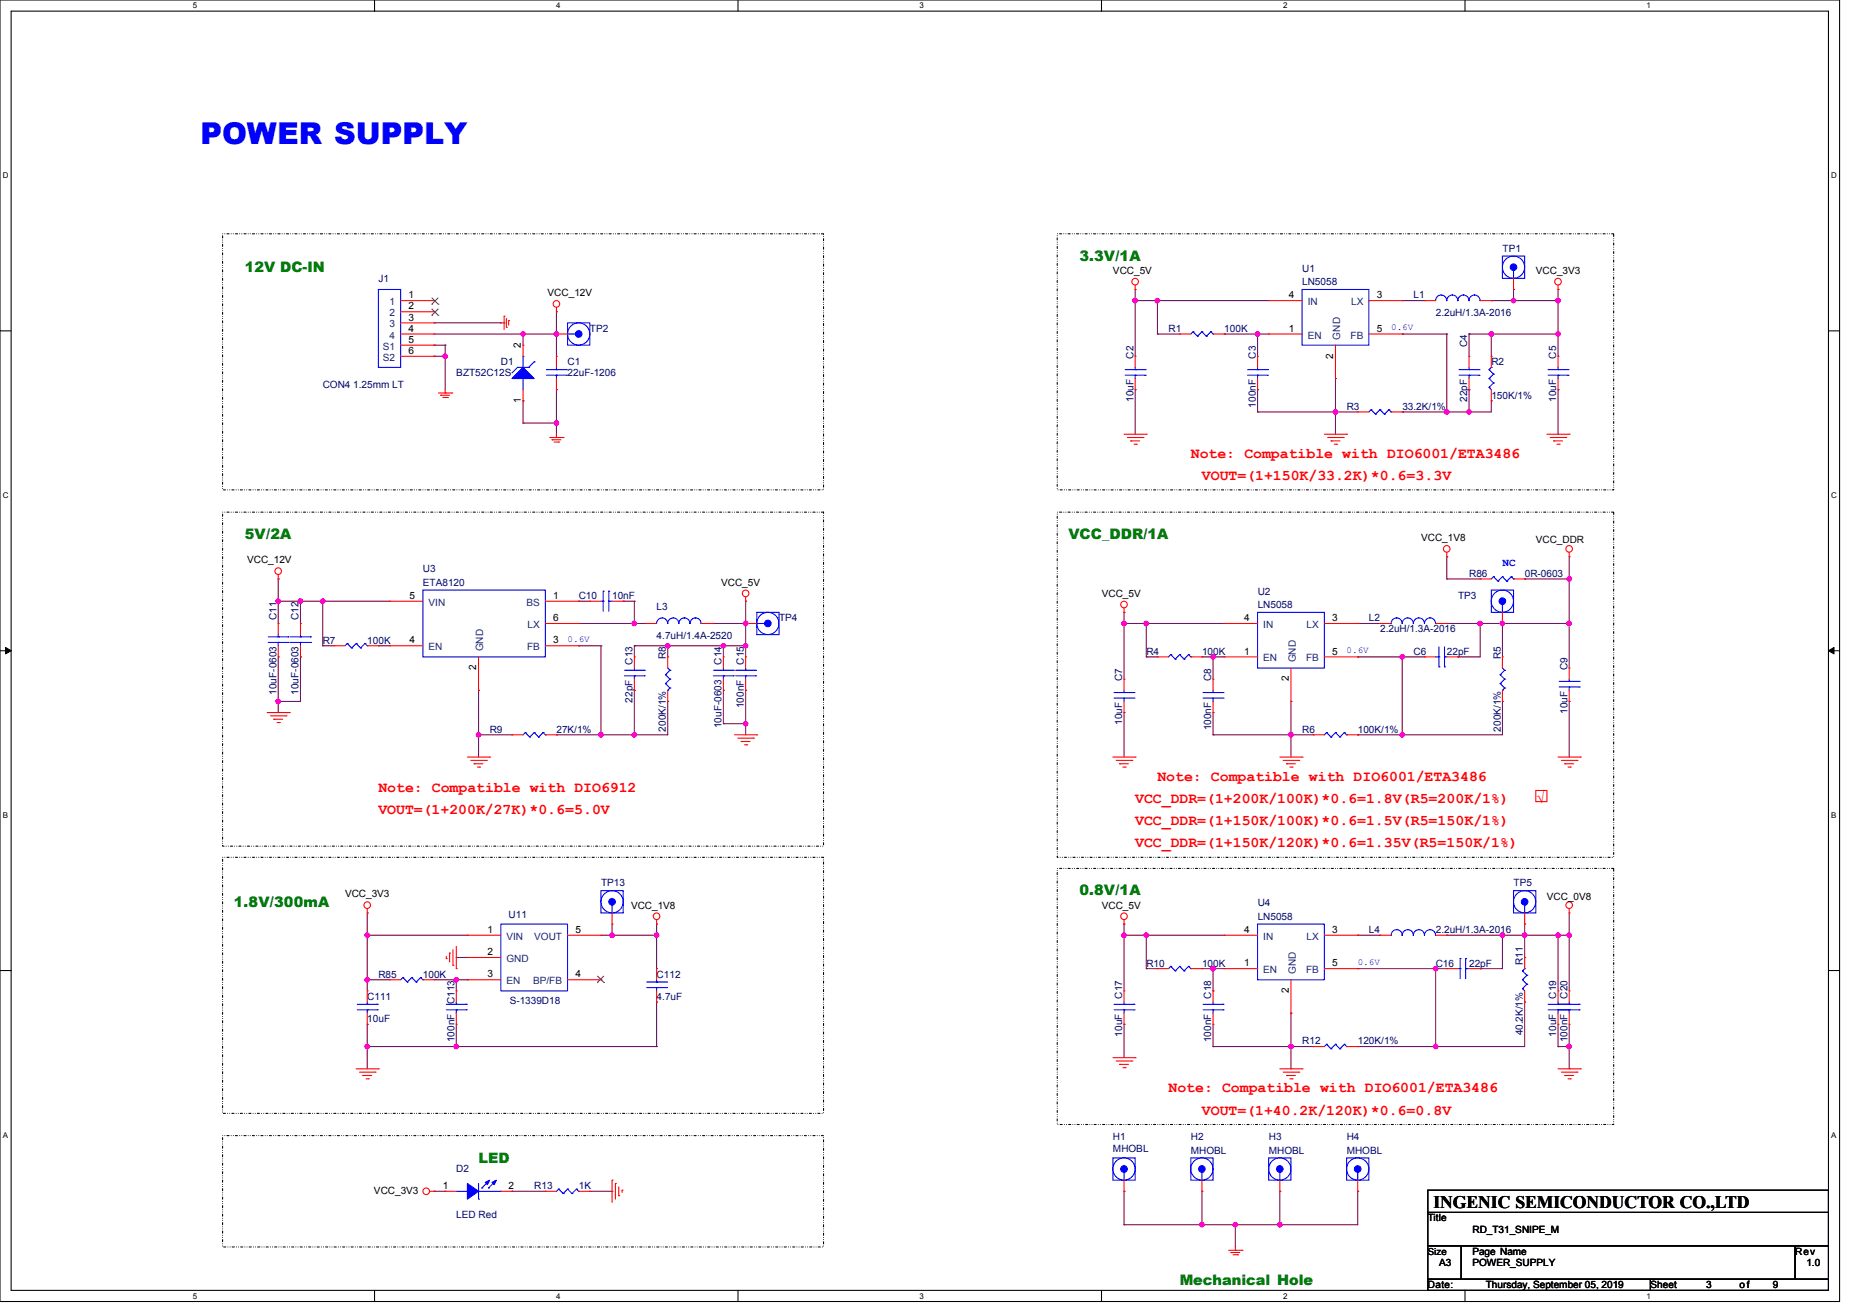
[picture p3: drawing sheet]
<svg xmlns="http://www.w3.org/2000/svg" width="297mm" height="210mm" viewBox="0 0 297 210" stroke-linecap="round" stroke-linejoin="round" font-family="sans-serif">
<path d="M0 0h293.9v207.8h-293.9zM1.8 1.8h290.3v204.3h-290.3z" fill="none" stroke="#000" stroke-width=".17"/>
<g fill="#fff">
<path d="M30.8 .2h.7v1.4h-.7z"/>
<path d="M30.8 206.2h.7v1.5h-.7z"/>
</g>
<path d="M59.8 0v1.8M59.8 206.1v1.7" fill="none" stroke="#000" stroke-width=".17"/>
<g fill="#fff">
<path d="M88.9 .2h.7v1.4h-.7z"/>
<path d="M88.9 206.2h.7v1.5h-.7z"/>
</g>
<path d="M117.9 0v1.8M117.9 206.1v1.7" fill="none" stroke="#000" stroke-width=".17"/>
<g fill="#fff">
<path d="M146.9 .2h.7v1.4h-.7z"/>
<path d="M146.9 206.2h.7v1.5h-.7z"/>
</g>
<path d="M176 0v1.8M176 206.1v1.7" fill="none" stroke="#000" stroke-width=".17"/>
<g fill="#fff">
<path d="M205 .2h.7v1.4h-.7z"/>
<path d="M205 206.2h.7v1.5h-.7z"/>
</g>
<path d="M234.1 0v1.8M234.1 206.1v1.7" fill="none" stroke="#000" stroke-width=".17"/>
<g fill="#fff">
<path d="M263.1 .2h.7v1.4h-.7z"/>
<path d="M263.1 206.2h.7v1.5h-.7z"/>
<path d="M.4 27.3h1v1.4h-1z"/>
<path d="M292.6 27.3h.9v1.4h-.9z"/>
<path d="M.4 78.4h1v1.4h-1z"/>
<path d="M292.6 78.4h.9v1.4h-.9z"/>
</g>
<path d="M0 52.8h1.8M292.1 52.8h1.8" fill="none" stroke="#000" stroke-width=".17"/>
<g fill="#fff">
<path d="M.4 129.4h.9v1.5h-.9z"/>
<path d="M292.6 129.4h.8v1.5h-.8z"/>
</g>
<path d="M0 103.9h1.8M292.1 103.9h1.8" fill="none" stroke="#000" stroke-width=".17"/>
<path d="M.9 103.4l.9 .5-.9 .5zM292.1 103.9l.9-.5v1z" fill="#000" stroke="#000" stroke-width=".16"/>
<g fill="#fff">
<path d="M.4 180.5h.9v1.4h-.9z"/>
<path d="M292.6 180.5h.8v1.4h-.8z"/>
</g>
<path d="M0 155h1.8M292.1 155h1.8M228.1 190.1h64v3.5h-64zM228.1 193.6h64v5.4h-64zM228.1 199h5.3v5.3h-5.3zM233.4 199h53.4v5.3h-53.4zM286.8 199h5.3v5.3h-5.3zM228.1 204.3h35.6v1.8h-35.6zM263.7 204.3h28.4v1.8h-28.4z" fill="none" stroke="#000" stroke-width=".17"/>
<path d="M35.6 37.3h96v40.9h-96zM168.9 37.3h88.9v40.9h-88.9zM35.6 81.8h96v53.3h-96zM168.9 81.8h88.9v55.1h-88.9zM35.6 136.9h96v40.9h-96zM168.9 138.7h88.9v40.9h-88.9zM35.6 181.4h96v17.7h-96z" fill="none" stroke="#000" stroke-width=".17" stroke-dasharray=".3 .3 0 .3 0 .3"/>
<g fill="none" stroke="#f00" stroke-width=".17">
<path d="M64 51.6h5.3M64 53.3h5.3M64 49.8h5.3M64 55.1h5.3M64 56.9h5.3M64 48h5.3M69.3 49.8h.1M69.3 51.6h.1M69.3 53.3h.1M69.3 55.1h.1M69.3 56.9h.1M69.3 48h.1"/>
<path d="M80 51.6h.5M80.5 51.6h.1M80.5 50.5h.1M80.5 50.5v2.1M80.9 52.3h.1M80.9 50.9v1.4M81.3 51.2h.1M81.3 51.2v.7M83.6 55.1h.1M83.6 55.1v1.8M88.9 49.8h.1M88.9 56.9h.1"/>
<path d="M88.9 53.3h.1M88.9 49.1v.7M88.9 56.9v1.8M88.9 53.3h1.8M181.4 46.2h.1M181.4 56.9h.1M181.4 45.5v.7M181.4 56.9v1.8M188.5 53.3h.1M188.5 53.3h1.7M193.8 53.3h1.8M195.6 53.3h.1"/>
<path d="M200.9 56.9h.1M200.9 56.9v1.8M202.7 53.3h.1M202.7 48h.1M202.7 53.3h5.3M202.7 48h5.3M213.4 55.1v5.4M218.7 53.3h5.3M218.7 48h5.3M224 48h.1M224 53.3h.1M227.6 48h.1"/>
<path d="M227.6 48h1.8M234.7 56.9h.1M234.7 56.9v1.8M236.5 48h1.8M238.3 56.9h.1M238.3 48h.1M238.3 56.9v1.8M241.8 46.2h.1M241.8 44.4v1.8M248.9 46.2h.1M248.9 56.9h.1M248.9 45.5v.7"/>
<path d="M248.9 56.9v1.8M70.1 62.8h2.1M70.4 63.1h.1M70.4 63.1h1.4M70.8 63.5h.7M71.1 62.8h.1M71.1 62.2v.6M71.5 63.5h.1M72.2 62.8h.1M83.6 64h.1M83.6 62.2v1.8M87.8 69.9h2.2"/>
<path d="M88.2 70.2h.1M88.2 70.2h1.4M88.5 70.6h.8M88.9 69.9h.1M88.9 62.2h.1M88.9 60.5v1.7M88.9 69.3v.6M89.3 70.6h.1M90 69.9h.1M179.6 69.3h3.5M180.1 69.9h2.5M180.6 70.4h.1"/>
<path d="M180.6 70.4h1.5M181.2 70.9h.3M181.4 62.2h.1M181.4 60.5v1.7M181.5 70.9h.1M182.6 69.9h.1M183.1 69.3h.1M200.9 62.2h.1M200.9 60.5v1.7M211.6 69.3h3.5M212.1 69.9h2.5M212.7 70.4h.1"/>
<path d="M212.7 70.4h1.4M213.2 70.9h.3M213.4 60.5h.1M213.5 70.9h.1M214.6 69.9h.1M215.1 69.3h.1M216.9 65.8h.1M216.9 65.8h1.8M222.2 65.8h1.8M224 65.8h.1M234.7 62.2h.1M234.7 60.5v1.7"/>
<path d="M238.3 64h.1M238.3 62.2v1.8M247.1 69.3h3.6M247.7 69.9h2.5M248.2 70.4h.1M248.2 70.4h1.4M248.7 70.9h.4M248.9 62.2h.1M248.9 60.5v1.7M249.1 70.9h.1M250.2 69.9h.1M250.7 69.3h.1"/>
<path d="M44.4 92.5h.1M44.4 99.6h.1M44.4 91.7v.8M44.4 99.6v1.7M48 99.6h.1M48 99.6v1.7M62.2 96h.1M62.2 96h5.4M87.1 99.6h5.4M87.1 96h5.4M92.5 96h.1M92.5 99.6h.1"/>
<path d="M94.2 96h.1M94.2 96h1.8M97.8 96h1.8M99.6 96h.1M103.1 99.6h.1M103.1 99.6h1.8M112 99.6h1.8M113.8 99.6h.1M119.1 96h.1M119.1 99.6h.1M119.1 95.3v.7M119.1 99.6h1.8"/>
<path d="M179.6 97.8h.1M179.6 97.1v.7M195.6 99.6h.1M195.6 99.6h5.3M211.6 99.6h5.3M216.9 99.6h.1M220.5 99.6h.1M220.5 99.6h1.7M229.4 99.6h1.7M231.1 88.9h.1M231.1 99.6h.1M231.1 88.2v.7"/>
<path d="M236.5 92.5h.1M236.5 92.5h1.8M240 99.6h.1M240 97.8v1.8M241.8 92.5h1.8M243.6 92.5h.1M250.7 88.9h.1M250.7 88.2v.7M42.7 113.8h3.5M43.2 114.3h2.5M43.7 114.9h.1M43.7 114.9h1.5"/>
<path d="M44.3 115.4h.3M44.4 104.9h.1M44.4 103.1v1.8M44.6 115.4h.1M45.7 114.3h.1M46.2 113.8h.1M48 104.9h.1M48 103.1v1.8M53.3 103.1h.1M53.3 103.1h1.8M58.7 103.1h1.8M60.5 103.1h.1"/>
<path d="M62.2 103.1h.1M62.2 103.1h5.4M76.5 110.2h.1M76.5 104.9v5.3M81.8 117.3h.1M81.8 117.3h1.8M87.1 117.3h1.8M87.1 103.1h5.4M88.9 117.3h.1M92.5 103.1h.1M101.3 104.9h.1M101.3 110.2h.1"/>
<path d="M101.3 104.9v1.8M101.3 108.5v1.7M106.7 104.9h.1M106.7 112h.1M106.7 104.9v1.8M106.7 110.2v1.8M115.6 104.9h.1M115.6 110.2h.1M115.6 104.9v1.8M115.6 108.5v1.7M117.3 117.3h3.6M117.9 117.9h2.5"/>
<path d="M118.4 118.4h.1M118.4 118.4h1.4M118.9 118.9h.4M119.1 104.9h.1M119.1 110.2h.1M119.1 104.9v1.8M119.1 108.5v1.7M119.3 118.9h.1M120.4 117.9h.1M120.9 117.3h.1M179.6 108.5h.1M179.6 113.8h.1"/>
<path d="M179.6 108.5v1.7M179.6 112v1.8M184.9 104.9h.1M184.9 104.9h1.8M190.2 104.9h1.8M192 104.9h.1M193.8 108.5h.1M193.8 113.8h.1M193.8 108.5v1.7M193.8 112v1.8M195.6 104.9h.1M195.6 104.9h5.3"/>
<path d="M206.2 112h.1M206.2 106.7v5.3M209.8 117.3h.1M209.8 117.3h1.8M211.6 104.9h5.3M215.1 117.3h1.8M216.9 104.9h.1M216.9 117.3h.1M227.6 104.9h.1M227.6 104.9h1.8M231.1 104.9h1.8M232.9 104.9h.1"/>
<path d="M240 104.9h.1M240 112h.1M240 104.9v1.8M240 110.2v1.8M250.7 106.7h.1M250.7 112h.1M250.7 106.7v1.8M250.7 110.2v1.8M74.7 120.9h3.5M75.2 121.4h2.5M75.7 122h.1M75.7 122h1.5"/>
<path d="M76.3 122.5h.3M76.6 122.5h.1M77.7 121.4h.1M78.2 120.9h.1M177.8 120.9h3.6M178.3 121.4h2.5M178.9 122h.1M178.9 122h1.4M179.4 122.5h.4M179.8 122.5h.1M180.8 121.4h.1M181.4 120.9h.1"/>
<path d="M204.5 120.9h3.5M205 121.4h2.5M205.5 122h.1M205.5 122h1.5M206.1 122.5h.3M206.4 122.5h.1M207.5 121.4h.1M208 120.9h.1M245.4 126.2h1.7v1.8h-1.7zM248.9 120.9h3.6M249.4 121.4h2.5M250 122h.1"/>
<path d="M250 122h1.4M250.5 122.5h.4M250.9 122.5h.1M251.9 121.4h.1M252.5 120.9h.1M58.7 145.8h.1M58.7 158.2h.1M58.7 145.1v.7M58.7 158.2v1.8M62.2 156.5h.1M62.2 156.5h1.8M67.6 156.5h1.7"/>
<path d="M69.3 156.5h.1M71.3 153.1h.1M71.3 152.7v.4M71.8 152.2h.1M71.8 152.2v1.4M72.4 154.2h.1M72.4 151.7v2.5M72.9 154.7h.1M72.9 158.2h.1M72.9 151.1v3.6M72.9 158.2v1.8M74.7 149.4h.1"/>
<path d="M74.7 152.9h.1M74.7 156.5h.1M74.7 149.4h5.3M74.7 152.9h5.3M74.7 156.5h5.3M90.7 149.4h5.3M90.7 156.5h5.3M96 149.4h.1M96 156.5h.1M97.8 147.6h.1M97.8 145.8v1.8M104.9 147.6h.1"/>
<path d="M104.9 154.7h.1M104.9 146.9v.7M104.9 154.7v1.8M104.9 158.2v1.8M179.6 147.6h.1M179.6 158.2h.1M179.6 146.9v.7M179.6 158.2v1.8M184.9 154.7h.1M184.9 154.7h1.8M190.2 154.7h1.8M192 154.7h.1"/>
<path d="M193.8 158.2h.1M193.8 158.2v1.8M195.6 154.7h.1M195.6 149.4h.1M195.6 149.4h5.3M195.6 154.7h5.3M206.2 156.5v5.3M211.6 149.4h5.3M211.6 154.7h5.3M216.9 149.4h.1M216.9 154.7h.1M220.5 149.4h.1"/>
<path d="M220.5 149.4h1.7M229.4 149.4h1.7M231.1 149.4h.1M231.1 154.7h.1M231.1 154.7h1.8M234.7 154.7h1.8M236.5 154.7h.1M243.6 147.6h.1M243.6 152.9h.1M243.6 145.8v1.8M243.6 152.9v1.8M243.6 158.2v1.8"/>
<path d="M248.9 158.2h.1M248.9 158.2v1.8M250.7 145.8h.1M250.7 158.2h.1M250.7 145.1v.7M250.7 158.2v1.8M56.9 170.7h3.6M57.4 171.2h2.5M58 171.8h.1M58 171.8h1.4M58.5 172.3h.4M58.7 163.6h.1"/>
<path d="M58.7 161.8v1.8M58.9 172.3h.1M59.9 171.2h.1M60.5 170.7h.1M72.9 163.6h.1M72.9 161.8v1.8M104.9 160h.1M177.8 168.9h3.6M178.3 169.4h2.5M178.9 170h.1M178.9 170h1.4M179.4 170.5h.4"/>
<path d="M179.6 163.6h.1M179.6 161.8v1.8M179.8 170.5h.1M180.8 169.4h.1M181.4 168.9h.1M193.8 163.6h.1M193.8 161.8v1.8M204.5 170.7h3.5M205 171.2h2.5M205.5 171.8h.1M205.5 171.8h1.5M206.1 172.3h.3"/>
<path d="M206.2 161.8h.1M206.4 172.3h.1M207.5 171.2h.1M208 170.7h.1M209.8 167.1h.1M209.8 167.1h1.8M215.1 167.1h1.8M216.9 167.1h.1M243.6 160h.1M248.9 163.6h.1M248.9 161.8v1.8M248.9 170.7h3.6"/>
<path d="M249.4 171.2h2.5M250 171.8h.1M250 171.8h1.4M250.5 172.3h.4M250.7 163.6h.1M250.7 161.8v1.8M250.9 172.3h.1M251.9 171.2h.1M252.5 170.7h.1M68.6 190.2h.7M69.3 190.2h.1M71.1 190.2h.1"/>
<path d="M71.1 190.2h1.8M80 190.2h1.8M81.8 190.2h.1M87.1 190.2h.1M87.1 190.2h1.8M92.5 190.2h1.7M94.2 190.2h.1M97.8 188.5h.1M97.8 188.5v3.5M98.3 189h.1M98.3 189v2.5M98.9 191h.1"/>
<path d="M98.9 189.5v1.5M99.4 190.1h.1M99.4 190.1v.3M179.6 190.2h.1M179.6 188.5v1.7M192 190.2h.1M192 188.5v1.7M196.3 199.7h2.1M197.4 199.7h.1M197.4 199.1v.6M198.4 199.7h.1M204.5 190.2h.1"/>
<path d="M204.5 188.5v1.7M216.9 190.2h.1M216.9 188.5v1.7M196.6 200h.1M196.6 200h1.5M197 200.4h.7M197.7 200.4h.1"/>
<circle cx="88.9" cy="48.5" r=".53"/>
<circle cx="181.3" cy="45" r=".53"/>
<circle cx="248.9" cy="45" r=".53"/>
<circle cx="44.4" cy="91.2" r=".53"/>
<circle cx="119.1" cy="94.8" r=".53"/>
<circle cx="179.6" cy="96.5" r=".53"/>
<circle cx="231.1" cy="87.7" r=".53"/>
<circle cx="250.7" cy="87.7" r=".53"/>
<circle cx="58.7" cy="144.5" r=".53"/>
<circle cx="104.9" cy="146.3" r=".53"/>
<circle cx="179.6" cy="146.3" r=".53"/>
<circle cx="250.7" cy="144.5" r=".53"/>
<circle cx="68.1" cy="190.2" r=".53"/>
</g>
<g fill="none" stroke="#800040" stroke-width=".17">
<path d="M69.3 55.1h.1M69.3 56.9h.1M69.3 53.3h19.6M69.3 55.1h1.8M69.3 56.9h1.8M69.3 51.6h10.7M71.1 55.1h.1M71.1 56.9h.1M71.1 55.1v7.1M80 51.6h.1M83.6 53.3h.1M83.6 53.3v1.8"/>
<path d="M88.9 49.8h.1M88.9 53.3h.1M88.9 49.8v7.1M181.4 46.2h.1M181.4 48h.1M181.4 48h21.3M181.4 46.2v10.7M184.9 53.3h.1M184.9 48h.1M184.9 53.3h3.6M184.9 48v5.3M195.6 53.3h.1"/>
<path d="M195.6 53.3h7.1M200.9 53.3h.1M200.9 53.3v3.6M224 53.3h.1M224 48h.1M224 53.3h7.1M224 48h3.6M231.1 53.3h.1M231.1 53.3v12.5M234.7 53.3h.1M234.7 53.3h14.2M234.7 53.3v3.6"/>
<path d="M238.3 48h.1M238.3 53.3h.1M238.3 48h10.6M238.3 53.3v3.6M241.8 46.2h.1M241.8 48h.1M241.8 46.2v1.8M248.9 46.2h.1M248.9 48h.1M248.9 53.3h.1M248.9 46.2v10.7M83.6 67.6h.1"/>
<path d="M83.6 64h.1M83.6 64v3.6M83.6 67.6h5.3M88.9 62.2h.1M88.9 67.6h.1M88.9 62.2v7.1M181.4 62.2h.1M181.4 62.2v7.1M200.9 62.2h.1M200.9 65.8h.1M200.9 62.2v3.6M200.9 65.8h16"/>
<path d="M213.4 60.5h.1M213.4 65.8h.1M213.4 60.5v8.8M224 65.8h.1M231.1 65.8h.1M234.7 62.2h.1M234.7 65.8h.1M234.7 62.2v3.6M238.3 64h.1M238.3 64v1.8h-14.3M248.9 62.2h.1M248.9 62.2v7.1"/>
<path d="M44.4 92.5h.1M44.4 96h.1M44.4 96h17.8M44.4 92.5v7.1M48 96h.1M48 96v3.6M51.6 96h.1M51.6 96v7.1M92.5 96h.1M92.5 99.6h.1M92.5 96h1.7M92.5 99.6h10.6"/>
<path d="M99.6 96h.1M99.6 96h1.7M101.3 99.6h.1M101.3 96h.1M101.3 96v3.6M113.8 99.6h.1M113.8 99.6h5.3M119.1 99.6h.1M119.1 96h.1M119.1 96v8.9M179.6 97.8h.1M179.6 99.6h.1"/>
<path d="M179.6 97.8v10.7M179.6 99.6h16M183.1 99.6h.1M183.1 99.6v5.3M216.9 99.6h.1M216.9 99.6h3.6M231.1 99.6h.1M231.1 88.9h.1M231.1 92.5h.1M231.1 99.6h19.6M231.1 88.9v3.6M231.1 92.5h5.4"/>
<path d="M236.5 99.6h.1M236.5 99.6v5.3h-3.6M240 99.6h.1M240 99.6v5.3M243.6 92.5h.1M243.6 92.5h7.1M250.7 99.6h.1M250.7 92.5h.1M250.7 88.9v17.8M44.4 104.9h.1M44.4 112h.1M44.4 104.9v8.9"/>
<path d="M48 104.9h.1M48 104.9v7.1h-3.6M51.6 103.1h.1M51.6 103.1h1.7M60.5 103.1h.1M60.5 103.1h1.7M76.5 110.2h.1M76.5 117.3h.1M76.5 110.2v10.7M76.5 117.3h5.3M88.9 117.3h.1M92.5 103.1h.1"/>
<path d="M92.5 103.1h3.5M96 103.1h.1M96 117.3h.1M96 103.1v14.2M101.3 103.1h.1M101.3 110.2h.1M101.3 117.3h.1M101.3 103.1v1.8M101.3 110.2v7.1M101.3 103.1h17.8M106.7 112h.1M106.7 103.1h.1"/>
<path d="M106.7 103.1v1.8M106.7 112v5.3h-17.8M115.6 110.2h.1M115.6 103.1h.1M115.6 115.6h.1M115.6 103.1v1.8M115.6 110.2v5.4M115.6 115.6h3.5M119.1 110.2h.1M119.1 103.1h.1M119.1 115.6h.1M119.1 110.2v7.1"/>
<path d="M179.6 113.8h.1M179.6 113.8v7.1M183.1 104.9h.1M183.1 104.9h1.8M192 104.9h.1M192 104.9h3.6M193.8 104.9h.1M193.8 113.8h.1M193.8 117.3h.1M193.8 117.3h16M193.8 104.9v3.6M193.8 113.8v3.5"/>
<path d="M206.2 112h.1M206.2 117.3h.1M206.2 112v8.9M216.9 104.9h.1M216.9 117.3h.1M216.9 104.9h10.7M224 104.9h.1M224 117.3h.1M224 104.9v12.4M232.9 104.9h.1M240 112h.1M240 112v5.3h-23.1"/>
<path d="M250.7 112h.1M250.7 112v8.9M58.7 145.8h.1M58.7 149.4h.1M58.7 156.5h.1M58.7 149.4h16M58.7 156.5h3.5M58.7 145.8v12.4M69.3 156.5h5.4M72.9 156.5h.1M72.9 152.9h.1M72.9 152.9h1.8"/>
<path d="M72.9 156.5v1.7M74.7 156.5h.1M96 149.4h8.9M97.8 149.4h.1M97.8 147.6v1.8M104.9 147.6h.1M104.9 149.4h.1M104.9 147.6v7.1M179.6 147.6h.1M179.6 149.4h.1M179.6 147.6v10.6M179.6 149.4h16"/>
<path d="M183.1 154.7h.1M183.1 149.4h.1M183.1 149.4v5.3M183.1 154.7h1.8M192 154.7h.1M192 154.7h3.6M193.8 158.2h.1M193.8 154.7h.1M193.8 154.7v3.5M216.9 154.7h.1M216.9 149.4h.1M216.9 154.7h14.2"/>
<path d="M216.9 149.4h3.6M229.4 154.7h.1M229.4 154.7v12.4M231.1 149.4h.1M231.1 149.4h19.6M236.5 154.7h.1M240 149.4h.1M240 149.4v5.3h-3.5M243.6 147.6h.1M243.6 152.9h.1M243.6 149.4h.1M243.6 147.6v5.3"/>
<path d="M248.9 149.4h.1M248.9 149.4v8.8M250.7 149.4h.1M250.7 145.8v12.4M58.7 167.1h.1M58.7 163.6h.1M58.7 167.1h46.2M58.7 163.6v7.1M72.9 167.1h.1M72.9 163.6v3.5M104.9 167.1h.1M104.9 160h.1"/>
<path d="M104.9 160v7.1M179.6 163.6h.1M179.6 163.6v5.3M193.8 167.1h.1M193.8 163.6v3.5M193.8 167.1h16M206.2 161.8h.1M206.2 170.7h.1M206.2 167.1h.1M206.2 161.8v8.9M216.9 167.1h.1M229.4 167.1h.1"/>
<path d="M243.6 160h.1M243.6 160v7.1h-26.7M248.9 167.1h.1M248.9 163.6v3.5M248.9 167.1h1.8M250.7 170.7h.1M250.7 167.1h.1M250.7 163.6v7.1M69.3 190.2h.1M69.3 190.2h1.8M81.8 190.2h.1M81.8 190.2h5.3"/>
<path d="M94.2 190.2h3.6M97.8 190.2h.1M179.6 190.2h.1M179.6 195.6h.1M179.6 190.2v5.4M192 195.6h.1M192 190.2h.1M192 190.2v5.4M197.4 195.6h.1M197.4 195.6v3.5M204.5 195.6h.1M204.5 190.2h.1"/>
<path d="M204.5 190.2v5.4M216.9 190.2h.1M216.9 190.2v5.4h-37.3"/>
</g>
<g fill="#f0f" stroke="#f0f" stroke-width=".17">
<circle cx="197.4" cy="195.6" r=".35"/>
<circle cx="204.5" cy="195.6" r=".35"/>
<circle cx="192" cy="195.6" r=".35"/>
<circle cx="88.9" cy="67.6" r=".35"/>
<circle cx="88.9" cy="53.3" r=".35"/>
<circle cx="48" cy="96" r=".35"/>
<circle cx="119.1" cy="99.6" r=".35"/>
<circle cx="44.4" cy="96" r=".35"/>
<circle cx="115.6" cy="103.1" r=".35"/>
<circle cx="106.7" cy="103.1" r=".35"/>
<circle cx="96" cy="117.3" r=".35"/>
<circle cx="76.4" cy="117.3" r=".35"/>
<circle cx="101.3" cy="117.3" r=".35"/>
<circle cx="101.3" cy="99.6" r=".35"/>
<circle cx="51.6" cy="96" r=".35"/>
<circle cx="44.4" cy="112" r=".35"/>
<circle cx="119.1" cy="103.1" r=".35"/>
<circle cx="119.1" cy="115.6" r=".35"/>
<circle cx="200.9" cy="53.3" r=".35"/>
<circle cx="184.9" cy="48" r=".35"/>
<circle cx="241.8" cy="48" r=".35"/>
<circle cx="231.1" cy="65.8" r=".35"/>
<circle cx="238.2" cy="53.3" r=".35"/>
<circle cx="213.4" cy="65.8" r=".35"/>
<circle cx="234.7" cy="65.8" r=".35"/>
<circle cx="181.4" cy="48" r=".35"/>
<circle cx="248.9" cy="48" r=".35"/>
<circle cx="248.9" cy="53.3" r=".35"/>
<circle cx="193.8" cy="104.9" r=".35"/>
<circle cx="183.1" cy="99.6" r=".35"/>
<circle cx="224" cy="117.3" r=".35"/>
<circle cx="224" cy="104.9" r=".35"/>
<circle cx="206.2" cy="117.3" r=".35"/>
<circle cx="236.5" cy="99.6" r=".35"/>
<circle cx="250.7" cy="99.6" r=".35"/>
<circle cx="179.6" cy="99.6" r=".35"/>
<circle cx="250.7" cy="167.1" r=".35"/>
<circle cx="250.7" cy="149.3" r=".35"/>
<circle cx="229.4" cy="167.1" r=".35"/>
<circle cx="229.4" cy="154.7" r=".35"/>
<circle cx="193.8" cy="154.7" r=".35"/>
<circle cx="206.2" cy="167.1" r=".35"/>
<circle cx="248.9" cy="149.3" r=".35"/>
<circle cx="183.1" cy="149.3" r=".35"/>
<circle cx="243.6" cy="149.3" r=".35"/>
<circle cx="240" cy="149.3" r=".35"/>
<circle cx="179.6" cy="149.3" r=".35"/>
<circle cx="71.1" cy="56.9" r=".35"/>
<circle cx="83.6" cy="53.3" r=".35"/>
<circle cx="58.7" cy="149.3" r=".35"/>
<circle cx="58.7" cy="156.5" r=".35"/>
<circle cx="72.9" cy="167.1" r=".35"/>
<circle cx="58.7" cy="167.1" r=".35"/>
<circle cx="240" cy="99.6" r=".35"/>
<circle cx="72.9" cy="156.5" r=".35"/>
<circle cx="97.8" cy="149.3" r=".35"/>
<circle cx="104.9" cy="149.3" r=".35"/>
<circle cx="250.7" cy="92.5" r=".35"/>
</g>
<g fill="none" stroke="#00f" stroke-width=".17">
<path d="M60.5 46.2h3.5v12.5h-3.5zM82.7 58.7h.1M82.7 58.7l-.9 .9M82.7 58.7h1.8M83.6 56.9h.1M83.6 56.9v1.8M84.5 58.7h.1M85.3 57.8h.1M85.3 57.8l-.8 .9M87.3 59.9h3.2M87.3 59h3.2M88.9 59h.1"/>
<path d="M88.9 59.9h.1M88.9 58.7v.3M88.9 59.9v.6M90.5 59.9h.1M90.5 59h.1M90.7 51.6h3.5v3.5h-3.5zM90.7 53.3h1.2M91.9 53.3h.1M179.8 59.9h3.2M179.8 59h3.2M181.4 59h.1M181.4 59.9h.1"/>
<path d="M181.4 58.7v.3M181.4 59.9v.6M183 59.9h.1M183 59h.1M190.6 53h.1M190.6 53l-.4 .3M190.6 53l.7 .7M191.3 53.7h.1M192 53h.1M192 53l-.7 .7M192 53l.7 .7M192.7 53.7h.1"/>
<path d="M193.4 53h.1M193.4 53l-.7 .7M193.4 53l.4 .3M193.8 53.3h.1M199.3 59.9h3.2M199.3 59h3.2M200.9 59h.1M200.9 59.9h.1M200.9 58.7v.3M200.9 59.9v.6M202.5 59.9h.1M202.5 59h.1"/>
<path d="M208 46.2h10.7v8.9h-10.7zM229.4 48a.88 .88 0 0 1 .9-.9 .88 .88 0 0 1 .8 .9 .88 .88 0 0 1 .9-.9 .88 .88 0 0 1 .9 .9M232.9 48a.88 .88 0 0 1 .9-.9 .88 .88 0 0 1 .9 .9 .88 .88 0 0 1 .9-.9 .88 .88 0 0 1 .9 .9M233.1 59.9h3.2M233.1 59h3.2M234.7 59h.1M234.7 59.9h.1M234.7 58.7v.3M234.7 59.9v.6M236.3 59.9h.1M236.3 59h.1M237.9 59h.1"/>
<path d="M237.9 59l.7 .7M238.3 58.7h.1M238.3 58.7l-.4 .3M238.6 59.7h.1M238.6 59.7l-.7 .8M240 40.9h3.6v3.5h-3.6zM241.8 43.2h.1M241.8 43.2v1.2M247.3 59.9h3.2M247.3 59h3.2M248.9 59h.1M248.9 59.9h.1"/>
<path d="M248.9 58.7v.3M248.9 59.9v.6M250.5 59.9h.1M250.5 59h.1M83.6 60.5h.1M83.6 60.5v1.7M219.1 65.4h.1M219.1 65.4l-.4 .4M219.1 65.4l.7 .7M219.8 66.1h.1M220.5 65.4h.1M220.5 65.4l-.7 .7"/>
<path d="M220.5 65.4l.7 .7M221.2 66.1h.1M221.9 65.4h.1M221.9 65.4l-.7 .7M221.9 65.4l.3 .4M222.2 65.8h.1M237.9 61.9h.1M237.9 60.5h.1M237.9 61.9l.4 .3M237.9 60.5l.7 .7M238.6 61.2h.1M238.6 61.2l-.7 .7"/>
<path d="M67.6 94.2h19.5v10.7h-19.5zM96 96h.4M96.4 96h.1M96.4 94.4h.1M96.4 94.4v3.2M97.3 94.4h.1M97.3 96h.1M97.3 96h.5M97.3 94.4v3.2M104.9 99.6a.88 .88 0 0 1 .9-.9 .88 .88 0 0 1 .9 .9 .88 .88 0 0 1 .9-.9 .88 .88 0 0 1 .8 .9h.1a.88 .88 0 0 1 .9-.9h-.1a.88 .88 0 0 1 .9 .9 .88 .88 0 0 1 .9-.9 .88 .88 0 0 1 .9 .9M120.9 97.8h3.6v3.5h-3.6zM120.9 99.6h1.3"/>
<path d="M122.2 99.6h.1M200.9 97.8h10.7v8.9h-10.7zM222.2 99.6a.88 .88 0 0 1 .9-.9 .88 .88 0 0 1 .9 .9 .88 .88 0 0 1 .9-.9 .88 .88 0 0 1 .9 .9M225.8 99.6a.88 .88 0 0 1 .9-.9 .88 .88 0 0 1 .9 .9 .88 .88 0 0 1 .9-.9 .88 .88 0 0 1 .9 .9M238.3 94.2h3.5v3.6h-3.5zM238.6 92.1h.1M238.6 92.1l-.3 .4M238.6 92.1l.7 .7M239.3 92.8h.1M240 92.1h.1M240 96.5h.1M240 92.1l-.7 .7"/>
<path d="M240 92.1l.7 .7M240 96.5v1.3M240.7 92.8h.1M241.4 92.1h.1M241.4 92.1l-.7 .7M241.4 92.1l.4 .4M241.8 92.5h.1M42.9 102.6h3.1M42.9 101.7h3.1M44.4 101.7h.1M44.4 102.6h.1M44.4 101.3v.4"/>
<path d="M44.4 102.6v.5M46 102.6h.1M46 101.7h.1M46.4 102.6h3.2M46.4 101.7h3.2M48 101.7h.1M48 102.6h.1M48 101.3v.4M48 102.6v.5M49.6 102.6h.1M49.6 101.7h.1M55.5 102.8h.1"/>
<path d="M55.5 102.8l-.4 .3M55.5 102.8l.7 .7M56.2 103.5h.1M56.9 102.8h.1M56.9 102.8l-.7 .7M56.9 102.8l.7 .7M57.6 103.5h.1M58.3 102.8h.1M58.3 102.8l-.7 .7M58.3 102.8l.4 .3M58.7 103.1h.1M83.9 117h.1"/>
<path d="M83.9 117l-.3 .3M83.9 117l.7 .7M84.6 117.7h.1M85.3 117h.1M85.3 117l-.7 .7M85.3 117l.8 .7M86.1 117.7h.1M86.8 117h.1M86.8 117l-.7 .7M86.8 117l.3 .3M87.1 117.3h.1M99.7 107.9h3.2"/>
<path d="M99.7 107h3.2M101.3 107h.1M101.3 107.9h.1M101.3 106.7v.3M101.3 107.9v.6M102.9 107.9h.1M102.9 107h.1M106.3 107.7h.1M106.3 109.2h.1M106.3 107.7l.7 .8M106.3 109.2l.7 .7M106.7 110.2h.1"/>
<path d="M106.7 106.7l.3 .3M107 107h.1M107 108.5h.1M107 109.9h.1M107 107l-.7 .7M107 108.5l-.7 .7M107 109.9l-.3 .3M114 107.9h3.2M114 107h3.2M115.6 107h.1M115.6 107.9h.1M115.6 106.7v.3"/>
<path d="M115.6 107.9v.6M117.2 107.9h.1M117.2 107h.1M117.5 107.9h3.2M117.5 107h3.2M119.1 107h.1M119.1 107.9h.1M119.1 106.7v.3M119.1 107.9v.6M120.7 107.9h.1M120.7 107h.1M178 111.5h3.2"/>
<path d="M178 110.6h3.2M179.6 110.6h.1M179.6 111.5h.1M179.6 110.2v.4M179.6 111.5v.5M181.2 111.5h.1M181.2 110.6h.1M187 104.5h.1M187 104.5l-.3 .4M187 104.5l.8 .8M187.8 105.3h.1M188.5 104.5h.1"/>
<path d="M188.5 104.5l-.7 .8M188.5 104.5l.7 .8M189.2 105.3h.1M189.9 104.5h.1M189.9 104.5l-.7 .8M189.9 104.5l.3 .4M190.2 104.9h.1M192.2 111.5h3.2M192.2 110.6h3.2M193.8 110.6h.1M193.8 111.5h.1M193.8 110.2v.4"/>
<path d="M193.8 111.5v.5M195.4 111.5h.1M195.4 110.6h.1M211.9 117h.1M211.9 117l-.3 .3M211.9 117l.8 .7M212.7 117.7h.1M213.4 117h.1M213.4 117l-.7 .7M213.4 117l.7 .7M214.1 117.7h.1M214.8 117h.1"/>
<path d="M214.8 117l-.7 .7M214.8 117l.3 .3M215.1 117.3h.1M229.4 104.9h.5M229.9 106.5h.1M229.9 104.9h.1M229.9 103.3v3.2M230.8 104.9h.1M230.8 106.5h.1M230.8 104.9h.3M230.8 103.3v3.2M239.7 107.7h.1"/>
<path d="M239.7 109.2h.1M239.7 107.7l.7 .8M239.7 109.2l.7 .7M240 110.2h.1M240 106.7l.4 .3M240.4 107h.1M240.4 108.5h.1M240.4 109.9h.1M240.4 107l-.7 .7M240.4 108.5l-.7 .7M240.4 109.9l-.4 .3M249.1 109.7h3.2"/>
<path d="M249.1 108.8h3.2M250.7 108.8h.1M250.7 109.7h.1M250.7 108.5v.3M250.7 109.7v.5M252.3 109.7h.1M252.3 108.8h.1M64.4 156.1h.1M64.4 156.1l-.4 .4M64.4 156.1l.7 .7M65.1 156.8h.1M65.8 156.1h.1"/>
<path d="M65.8 156.1l-.7 .7M65.8 156.1l.7 .7M66.5 156.8h.1M67.2 156.1h.1M67.2 156.1l-.7 .7M67.2 156.1l.4 .4M67.6 156.5h.1M80 147.6h10.7v10.6h-10.7zM96 142.2h3.6v3.6h-3.6zM97.8 144.5h.1M97.8 144.5v1.3M103.3 157.7h3.2"/>
<path d="M103.3 156.8h3.2M104.9 156.8h.1M104.9 157.7h.1M104.9 156.5v.3M104.9 157.7v.5M106.5 157.7h.1M106.5 156.8h.1M187 154.3h.1M187 154.3l-.3 .4M187 154.3l.8 .7M187.8 155h.1M188.5 154.3h.1"/>
<path d="M188.5 154.3l-.7 .7M188.5 154.3l.7 .7M189.2 155h.1M189.9 154.3h.1M189.9 154.3l-.7 .7M189.9 154.3l.3 .4M190.2 154.7h.1M200.9 147.6h10.7v8.9h-10.7zM222.2 149.4a.88 .88 0 0 1 .9-.9 .88 .88 0 0 1 .9 .9 .88 .88 0 0 1 .9-.9 .88 .88 0 0 1 .9 .9M225.8 149.4a.88 .88 0 0 1 .9-.9 .88 .88 0 0 1 .9 .9 .88 .88 0 0 1 .9-.9 .88 .88 0 0 1 .9 .9M232.9 154.7h.4M233.3 154.7h.1"/>
<path d="M233.3 153.1h.1M233.3 153.1v3.2M234.2 153.1h.1M234.2 154.7h.1M234.2 154.7h.5M234.2 153.1v3.2M241.8 142.2h3.6v3.6h-3.6zM243.2 157.9h.1M243.2 156.5h.1M243.2 155h.1M243.2 157.9l.4 .3M243.2 156.5l.7 .7"/>
<path d="M243.2 155l.7 .8M243.6 144.5h.1M243.6 154.7h.1M243.6 144.5v1.3M243.6 154.7l-.4 .3M243.9 157.2h.1M243.9 155.8h.1M243.9 157.2l-.7 .7M243.9 155.8l-.7 .7M57.1 161.3h3.2M57.1 160.4h3.2M58.7 160.4h.1"/>
<path d="M58.7 161.3h.1M58.7 160v.4M58.7 161.3v.5M60.3 161.3h.1M60.3 160.4h.1M71.3 161.3h3.2M71.3 160.4h3.2M72.9 160.4h.1M72.9 161.3h.1M72.9 160v.4M72.9 161.3v.5M74.5 161.3h.1"/>
<path d="M74.5 160.4h.1M178 161.3h3.2M178 160.4h3.2M179.6 160.4h.1M179.6 161.3h.1M179.6 160v.4M179.6 161.3v.5M181.2 161.3h.1M181.2 160.4h.1M192.2 161.3h3.2M192.2 160.4h3.2M193.8 160.4h.1"/>
<path d="M193.8 161.3h.1M193.8 160v.4M193.8 161.3v.5M195.4 161.3h.1M195.4 160.4h.1M211.9 166.8h.1M211.9 166.8l-.3 .3M211.9 166.8l.8 .7M212.7 167.5h.1M213.4 166.8h.1M213.4 166.8l-.7 .7M213.4 166.8l.7 .7"/>
<path d="M214.1 167.5h.1M214.8 166.8h.1M214.8 166.8l-.7 .7M214.8 166.8l.3 .3M215.1 167.1h.1M247.3 161.3h5M247.3 160.4h5M248.9 160.4h.1M248.9 161.3h.1M248.9 160v.4M248.9 161.3v.5M250.5 161.3h.1"/>
<path d="M250.5 160.4h.1M250.7 160.4h.1M250.7 161.3h.1M250.7 160v.4M250.7 161.3v.5M252.3 161.3h.1M252.3 160.4h.1M72.9 190.2h1.8M74.7 190.2h.1M76.5 191.5h.1M76.5 189v2.5M76.5 190.2h3.5"/>
<path d="M77 189.7h.1M78.1 189.7h.1M78.1 188.6l-1.1 1.1M79.1 188.6l-1 1.1M80 190.2h.1M89.3 189.9h.1M89.3 189.9l-.4 .3M89.3 189.9l.7 .7M90 190.6h.1M90.7 189.9h.1M90.7 189.9l-.7 .7M90.7 189.9l.7 .7"/>
<path d="M91.4 190.6h.1M92.1 189.9h.1M92.1 189.9l-.7 .7M92.1 189.9l.4 .3M92.5 190.2h.1M177.8 184.9h3.6v3.6h-3.6zM179.6 187.2h.1M179.6 187.2v1.3M190.2 184.9h3.6v3.6h-3.6zM192 187.2h.1M192 187.2v1.3M202.7 184.9h3.5v3.6h-3.5z"/>
<path d="M204.5 187.2h.1M204.5 187.2v1.3M215.1 184.9h3.6v3.6h-3.6zM216.9 187.2h.1M216.9 187.2v1.3"/>
<circle cx="92.5" cy="53.3" r="1.77"/>
<circle cx="241.8" cy="42.7" r="1.77"/>
<circle cx="122.7" cy="99.6" r="1.77"/>
<circle cx="240" cy="96" r="1.77"/>
<circle cx="97.8" cy="144" r="1.77"/>
<circle cx="243.6" cy="144" r="1.77"/>
<circle cx="179.6" cy="186.7" r="1.77"/>
<circle cx="192" cy="186.7" r="1.77"/>
<circle cx="204.5" cy="186.7" r="1.77"/>
<circle cx="216.9" cy="186.7" r="1.77"/>
</g>
<g fill="#00f" stroke="#00f" stroke-width=".17">
<path d="M83.6 58.7l1.7 1.8h-3.5z"/>
<path d="M74.7 189l1.8 1.2-1.8 1.3z" fill-rule="evenodd"/>
<path d="M78.6 188.8l.7-.3-.4 .7z" fill-rule="evenodd"/>
<path d="M77.5 188.8l.7-.3-.3 .7z" fill-rule="evenodd"/>
<circle cx="204.5" cy="186.7" r=".52"/>
<circle cx="243.6" cy="144" r=".52"/>
<circle cx="241.8" cy="42.7" r=".52"/>
<circle cx="216.9" cy="186.7" r=".52"/>
<circle cx="179.6" cy="186.7" r=".52"/>
<circle cx="92.5" cy="53.3" r=".52"/>
<circle cx="192" cy="186.7" r=".52"/>
<circle cx="122.7" cy="99.6" r=".52"/>
<circle cx="240" cy="96" r=".52"/>
<circle cx="97.8" cy="144" r=".52"/>
</g>
<path d="M69 50.4h.1M69 48.6h.1M69 49.3l1 1.1M69 47.5l1 1.1M70 50.4h.1M70 48.6h.1M70 49.3l-1 1.1M70 47.5l-1 1.1M95.4 156.9h.1M95.4 155.8l1.1 1.1M96.5 156.9h.1M96.5 155.8l-1.1 1.1" fill="none" stroke="#804000" stroke-width=".16"/>
<text font-size="4.8" fill="#00f" x="32" y="23.1">POWER SUPPLY</text>
<text font-size="2.8" x="229" y="192.9">INGENIC SEMICONDUCTOR CO.,LTD</text>
<g font-size="2.4" fill="#f00">
<text x="190.2" y="73.1">Note: Compatible with DIO6001/ETA3486</text>
<text x="192" y="76.7">VOUT=(1+150K/33.2K)*0.6=3.3V</text>
<text x="184.9" y="124.7">Note: Compatible with DIO6001/ETA3486</text>
<text x="60.5" y="126.4">Note: Compatible with DIO6912</text>
<text x="60.5" y="130">VOUT=(1+200K/27K)*0.6=5.0V</text>
<text x="181.4" y="128.2">VCC_DDR=(1+200K/100K)*0.6=1.8V(R5=200K/1%)</text>
<text x="181.4" y="131.8">VCC_DDR=(1+150K/100K)*0.6=1.5V(R5=150K/1%)</text>
<text x="181.4" y="135.3">VCC_DDR=(1+150K/120K)*0.6=1.35V(R5=150K/1%)</text>
<text x="186.7" y="174.4">Note: Compatible with DIO6001/ETA3486</text>
<text x="192" y="178">VOUT=(1+40.2K/120K)*0.6=0.8V</text>
</g>
<g font-size="2.3" fill="#008000">
<text x="172.5" y="41.7">3.3V/1A</text>
<text x="39.1" y="43.4">12V DC-IN</text>
<text x="39.1" y="86.1">5V/2A</text>
<text x="170.7" y="86.1">VCC_DDR/1A</text>
<text x="172.5" y="143">0.8V/1A</text>
<text x="37.3" y="144.8">1.8V/300mA</text>
<text x="76.5" y="185.7">LED</text>
<text x="188.5" y="205.2">Mechanical Hole</text>
</g>
<text font-size="2.3" fill="#f00" x="245.4" y="128.2">√</text>
<text font-size="1.8" fill="#00f" x="240" y="90.4">NC</text>
<g font-size="1.6" fill="#000080">
<text x="240" y="40.2">TP1</text>
<text x="60.5" y="45">J1</text>
<text x="208" y="43.4">U1</text>
<text x="208" y="45.5">LN5058</text>
<text x="225.8" y="47.7">L1</text>
<text x="94.2" y="53">TP2</text>
<text x="186.7" y="53">R1</text>
<text x="195.6" y="53">100K</text>
<text x="229.4" y="50.5">2.2uH/1.3A-2016</text>
<text x="80" y="58.3">D1</text>
<text x="90.7" y="58.3">C1</text>
<text x="181.1" y="57.3" transform="rotate(-90 181.1 57.3)">C2</text>
<text x="200.6" y="57.3" transform="rotate(-90 200.6 57.3)">C3</text>
<text x="234.4" y="55.5" transform="rotate(-90 234.4 55.5)">C4</text>
<text x="238.3" y="58.3">R2</text>
<text x="248.6" y="57.3" transform="rotate(-90 248.6 57.3)">C5</text>
<text x="51.6" y="61.9">CON4 1.25mm LT</text>
<text x="72.9" y="60.1">BZT52C12S</text>
<text x="90.7" y="60.1">22uF-1206</text>
<text x="181.1" y="64.2" transform="rotate(-90 181.1 64.2)">10uF</text>
<text x="200.6" y="65.1" transform="rotate(-90 200.6 65.1)">100nF</text>
<text x="215.2" y="65.4">R3</text>
<text x="224" y="65.4">33.2K/1%</text>
<text x="234.4" y="64.2" transform="rotate(-90 234.4 64.2)">22pF</text>
<text x="238.3" y="63.7">150K/1%</text>
<text x="248.6" y="64.2" transform="rotate(-90 248.6 64.2)">10uF</text>
<text x="67.6" y="91.4">U3</text>
<text x="67.6" y="93.5">ETA8120</text>
<text x="92.5" y="95.7">C10</text>
<text x="97.8" y="95.7">10nF</text>
<text x="200.9" y="95">U2</text>
<text x="232.9" y="95.7">TP3</text>
<text x="234.7" y="92.1">R86</text>
<text x="243.6" y="92.1">0R-0603</text>
<text x="44.2" y="99" transform="rotate(-90 44.2 99)">C11</text>
<text x="47.7" y="99" transform="rotate(-90 47.7 99)">C12</text>
<text x="104.9" y="97.5">L3</text>
<text x="124.5" y="99.2">TP4</text>
<text x="200.9" y="97.1">LN5058</text>
<text x="218.7" y="99.2">L2</text>
<text x="220.5" y="101">2.2uH/1.3A-2016</text>
<text x="51.6" y="102.8">R7</text>
<text x="58.7" y="102.8">100K</text>
<text x="101.1" y="106.2" transform="rotate(-90 101.1 106.2)">C13</text>
<text x="104.9" y="102.1">4.7uH/1.4A-2520</text>
<text x="106.4" y="105.3" transform="rotate(-90 106.4 105.3)">R8</text>
<text x="115.3" y="106.2" transform="rotate(-90 115.3 106.2)">C14</text>
<text x="118.8" y="106.2" transform="rotate(-90 118.8 106.2)">C15</text>
<text x="183.1" y="104.6">R4</text>
<text x="192" y="104.6">100K</text>
<text x="225.8" y="104.6">C6</text>
<text x="231.2" y="104.6">22pF</text>
<text x="239.8" y="105.3" transform="rotate(-90 239.8 105.3)">R5</text>
<text x="250.4" y="107" transform="rotate(-90 250.4 107)">C9</text>
<text x="44.2" y="110.9" transform="rotate(-90 44.2 110.9)">10uF-0603</text>
<text x="47.7" y="110.9" transform="rotate(-90 47.7 110.9)">10uF-0603</text>
<text x="101.1" y="112.2" transform="rotate(-90 101.1 112.2)">22pF</text>
<text x="118.8" y="113.1" transform="rotate(-90 118.8 113.1)">100nF</text>
<text x="179.3" y="108.8" transform="rotate(-90 179.3 108.8)">C7</text>
<text x="193.5" y="108.8" transform="rotate(-90 193.5 108.8)">C8</text>
<text x="250.4" y="114" transform="rotate(-90 250.4 114)">10uF</text>
<text x="78.2" y="117">R9</text>
<text x="88.9" y="117">27K/1%</text>
<text x="106.4" y="116.8" transform="rotate(-90 106.4 116.8)">200K/1%</text>
<text x="115.3" y="116.3" transform="rotate(-90 115.3 116.3)">10uF-0603</text>
<text x="179.3" y="115.7" transform="rotate(-90 179.3 115.7)">10uF</text>
<text x="193.5" y="116.6" transform="rotate(-90 193.5 116.6)">100nF</text>
<text x="208" y="117">R6</text>
<text x="216.9" y="117">100K/1%</text>
<text x="239.8" y="116.8" transform="rotate(-90 239.8 116.8)">200K/1%</text>
<text x="96" y="141.5">TP13</text>
<text x="241.8" y="141.5">TP5</text>
<text x="81.3" y="146.5">U11</text>
<text x="200.9" y="144.7">U4</text>
<text x="200.9" y="146.9">LN5058</text>
<text x="218.7" y="149">L4</text>
<text x="229.4" y="149">2.2uH/1.3A-2016</text>
<text x="183.1" y="154.3">R10</text>
<text x="192" y="154.3">100K</text>
<text x="229.4" y="154.3">C16</text>
<text x="234.7" y="154.3">22pF</text>
<text x="243.3" y="154.2" transform="rotate(-90 243.3 154.2)">R11</text>
<text x="58.7" y="159.7">C111</text>
<text x="60.5" y="156.1">R85</text>
<text x="67.6" y="156.1">100K</text>
<text x="72.6" y="160.4" transform="rotate(-90 72.6 160.4)">C113</text>
<text x="81.4" y="160.4">S-1339D18</text>
<text x="104.9" y="156.1">C112</text>
<text x="104.9" y="159.7">4.7uF</text>
<text x="179.3" y="159.5" transform="rotate(-90 179.3 159.5)">C17</text>
<text x="193.5" y="159.5" transform="rotate(-90 193.5 159.5)">C18</text>
<text x="248.6" y="159.5" transform="rotate(-90 248.6 159.5)">C19</text>
<text x="250.4" y="159.5" transform="rotate(-90 250.4 159.5)">C20</text>
<text x="58.7" y="163.2">10uF</text>
<text x="72.6" y="166.4" transform="rotate(-90 72.6 166.4)">100nF</text>
<text x="179.3" y="165.5" transform="rotate(-90 179.3 165.5)">10uF</text>
<text x="193.5" y="166.4" transform="rotate(-90 193.5 166.4)">100nF</text>
<text x="208" y="166.8">R12</text>
<text x="216.9" y="166.8">120K/1%</text>
<text x="243.3" y="165.4" transform="rotate(-90 243.3 165.4)">40.2K/1%</text>
<text x="248.6" y="165.5" transform="rotate(-90 248.6 165.5)">10uF</text>
<text x="250.4" y="166.4" transform="rotate(-90 250.4 166.4)">100nF</text>
<text x="177.8" y="182.1">H1</text>
<text x="177.8" y="184">MHOBL</text>
<text x="190.3" y="182.1">H2</text>
<text x="190.3" y="184.2">MHOBL</text>
<text x="202.7" y="182.1">H3</text>
<text x="202.7" y="184.2">MHOBL</text>
<text x="215.2" y="182.1">H4</text>
<text x="215.2" y="184.2">MHOBL</text>
<text x="72.9" y="187.2">D2</text>
<text x="85.4" y="189.9">R13</text>
<text x="92.5" y="189.9">1K</text>
<text x="72.9" y="194.5">LED Red</text>
</g>
<g font-size="1.6">
<text x="65.3" y="47.6">1</text>
<text x="87.5" y="47.3">VCC_12V</text>
<text x="177.8" y="43.8">VCC_5V</text>
<text x="205.9" y="47.6">4</text>
<text x="220" y="47.6">3</text>
<text x="245.4" y="43.8">VCC_3V3</text>
<text x="65.3" y="49.4">2</text>
<text x="65.3" y="51.2">3</text>
<text x="65.3" y="53">4</text>
<text x="205.9" y="53">1</text>
<text x="220" y="53">5</text>
<text x="65.3" y="54.7">5</text>
<text x="65.3" y="56.5">6</text>
<text x="83.2" y="55.6" transform="rotate(-90 83.2 55.6)">2</text>
<text x="213" y="57.3" transform="rotate(-90 213 57.3)">2</text>
<text x="83.2" y="64.4" transform="rotate(-90 83.2 64.4)">1</text>
<text x="39.5" y="90">VCC_12V</text>
<text x="227.1" y="86.4">VCC_1V8</text>
<text x="245.4" y="86.8">VCC_DDR</text>
<text x="65.4" y="95.6">5</text>
<text x="88.4" y="95.6">1</text>
<text x="115.2" y="93.5">VCC_5V</text>
<text x="176" y="95.3">VCC_5V</text>
<text x="88.4" y="99.2">6</text>
<text x="198.8" y="99.2">4</text>
<text x="212.8" y="99.2">3</text>
<text x="65.4" y="102.8">4</text>
<text x="76.1" y="107" transform="rotate(-90 76.1 107)">2</text>
<text x="88.4" y="102.8">3</text>
<text x="198.8" y="104.5">1</text>
<text x="212.8" y="104.5">5</text>
<text x="205.9" y="108.8" transform="rotate(-90 205.9 108.8)">2</text>
<text x="55.1" y="143.3">VCC_3V3</text>
<text x="247.1" y="143.7">VCC_0V8</text>
<text x="77.9" y="149">1</text>
<text x="91.9" y="149">5</text>
<text x="100.8" y="145.1">VCC_1V8</text>
<text x="176" y="145.1">VCC_5V</text>
<text x="198.8" y="149">4</text>
<text x="212.8" y="149">3</text>
<text x="77.9" y="152.5">2</text>
<text x="198.8" y="154.3">1</text>
<text x="212.8" y="154.3">5</text>
<text x="77.9" y="156.1">3</text>
<text x="91.9" y="156.1">4</text>
<text x="205.9" y="158.6" transform="rotate(-90 205.9 158.6)">2</text>
<text x="59.7" y="190.6">VCC_3V3</text>
<text x="70.8" y="189.9">1</text>
<text x="81.3" y="189.9">2</text>
<text x="228.1" y="195.1">Title</text>
<text x="235.2" y="196.8">RD_T31_SNIPE_M</text>
<text x="229.9" y="202.2">A3</text>
<text x="235.2" y="200.4">Page Name</text>
<text x="235.2" y="202.2">POWER_SUPPLY</text>
<text x="286.8" y="200.4">Rev</text>
<text x="288.6" y="202.2">1.0</text>
<text x="228.1" y="205.7">Date:</text>
<text x="237.4" y="205.7">Thursday, September 05, 2019</text>
<text x="263.7" y="205.7">Sheet</text>
<text x="272.6" y="205.7">3</text>
<text x="277.9" y="205.7">of</text>
<text x="283.3" y="205.7">9</text>
</g>
<g font-size="1.6" fill="#004080">
<text x="62.2" y="50.5">2</text>
<text x="62.2" y="52.3">3</text>
<text x="62.2" y="48.7">1</text>
<text x="208.9" y="48.7">IN</text>
<text x="215.9" y="48.7">LX</text>
<text x="61.2" y="55.8">S1</text>
<text x="61.2" y="57.6">S2</text>
<text x="62.2" y="54.1">4</text>
<text x="208.9" y="54.1">EN</text>
<text x="214.1" y="54.2" transform="rotate(-90 214.1 54.2)">GND</text>
<text x="215.8" y="54.1">FB</text>
<text x="68.5" y="96.7">VIN</text>
<text x="84.1" y="96.7">BS</text>
<text x="84.3" y="100.3">LX</text>
<text x="201.8" y="100.3">IN</text>
<text x="208.8" y="100.3">LX</text>
<text x="68.5" y="103.8">EN</text>
<text x="77.2" y="104" transform="rotate(-90 77.2 104)">GND</text>
<text x="84.2" y="103.8">FB</text>
<text x="201.8" y="105.6">EN</text>
<text x="207" y="105.8" transform="rotate(-90 207 105.8)">GND</text>
<text x="208.7" y="105.6">FB</text>
<text x="80.9" y="150.1">VIN</text>
<text x="80.9" y="153.6">GND</text>
<text x="85.4" y="150.1">VOUT</text>
<text x="201.8" y="155.4">EN</text>
<text x="201.8" y="150.1">IN</text>
<text x="207" y="155.6" transform="rotate(-90 207 155.6)">GND</text>
<text x="208.7" y="155.4">FB</text>
<text x="208.8" y="150.1">LX</text>
<text x="80.9" y="157.2">EN</text>
<text x="85.2" y="157.2">BP/FB</text>
</g>
<g font-size="1.5" fill="#00f">
<text x="222.3" y="52.7">0.6V</text>
<text x="90.7" y="102.5">0.6V</text>
<text x="215.1" y="104.3">0.6V</text>
<text x="216.9" y="154.1">0.6V</text>
</g>
<text font-size="1.5" x="228.1" y="200.3">Size</text>
<g font-size="1.3">
<text x="30.8" y="1.3">5</text>
<text x="88.9" y="1.3">4</text>
<text x="146.9" y="1.3">3</text>
<text x="205" y="1.3">2</text>
<text x="263.1" y="1.3">1</text>
<text x=".4" y="28.5">D</text>
<text x="292.5" y="28.5">D</text>
<text x=".4" y="79.5">C</text>
<text x="292.5" y="79.5">C</text>
<text x=".4" y="130.6">B</text>
<text x="292.5" y="130.6">B</text>
<text x=".4" y="181.7">A</text>
<text x="292.5" y="181.7">A</text>
<text x="30.8" y="207.4">5</text>
<text x="88.9" y="207.4">4</text>
<text x="146.9" y="207.4">3</text>
<text x="205" y="207.4">2</text>
<text x="263.1" y="207.4">1</text>
</g>
</svg>
